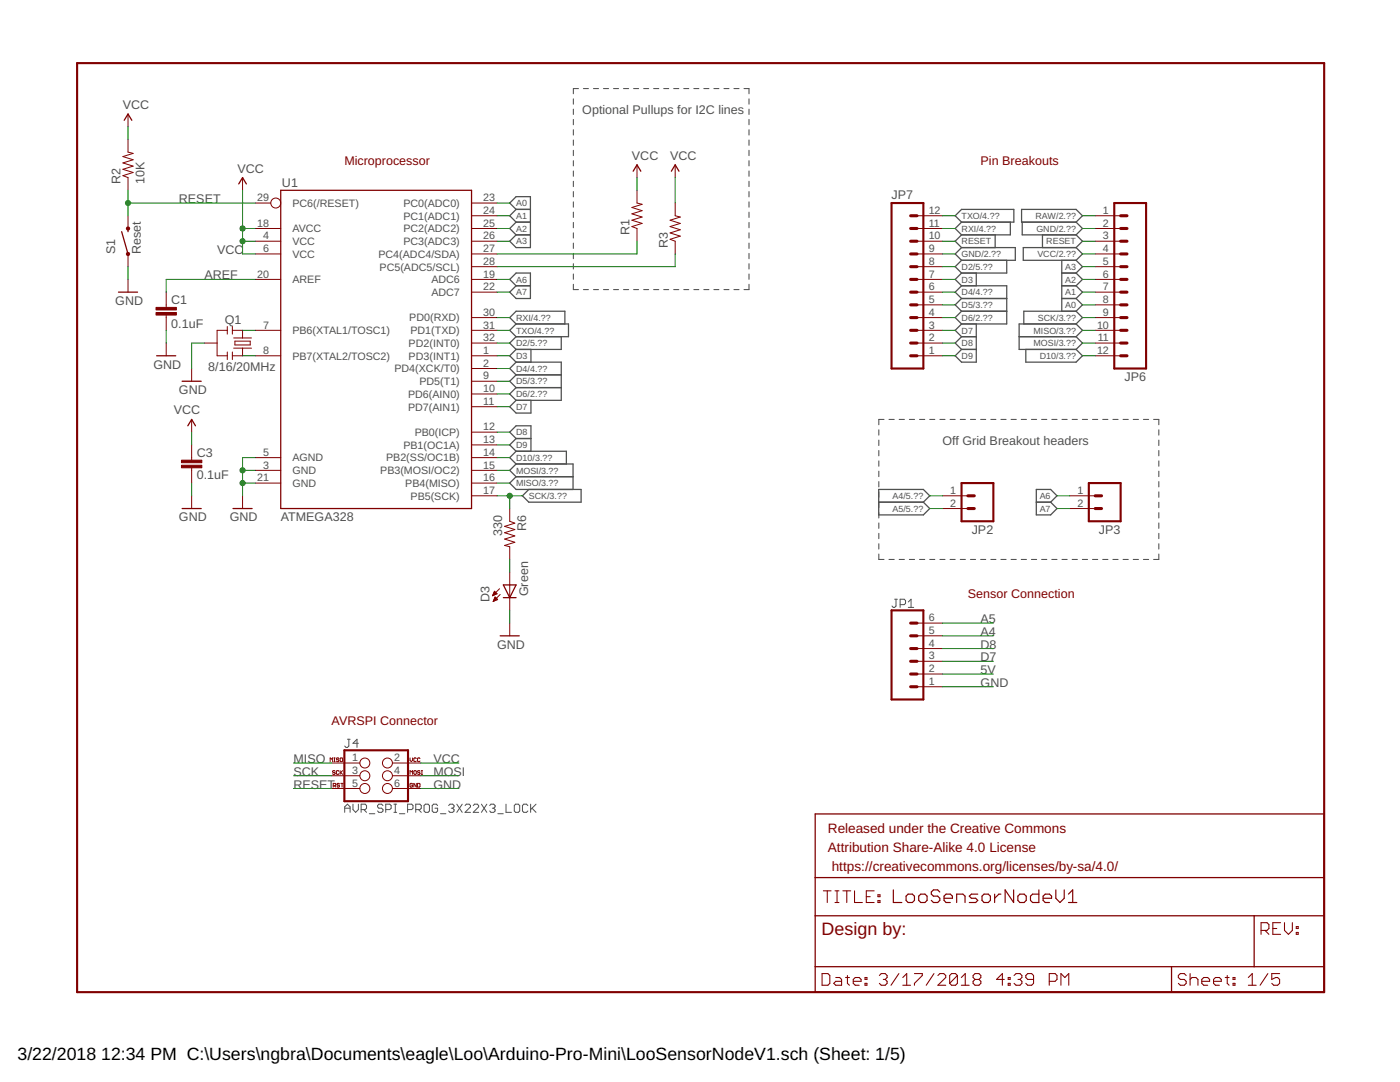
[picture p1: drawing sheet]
<svg xmlns="http://www.w3.org/2000/svg" width="279mm" height="216mm" viewBox="0 0 279 216" stroke-linecap="round" stroke-linejoin="round" font-family="sans-serif">
<g fill="none" stroke="#505050" stroke-width=".21">
<path d="M114.4 19.7v1.1M115.4 17.7h-1v1M116.4 17.7h1M118.4 17.7h1M120.4 17.7h1.1M122.4 17.7h1M124.4 17.7h1.1M126.4 17.7h1M128.5 17.7h1M130.5 17.7h1M132.5 17.7h1M134.5 17.7h1"/>
<path d="M136.5 17.7h1M138.5 17.7h1M140.5 17.7h1M142.5 17.7h1M144.5 17.7h1M146.5 17.7h1M148.5 17.7h1v1M149.5 19.7v1.1M114.4 21.8v1M114.4 23.8v1.1M114.4 25.9v1M114.4 27.9v1.1"/>
<path d="M114.4 30v1.1M114.4 32.1v1M114.4 34.1v1.1M114.4 36.2v1M114.4 38.2v1.1M149.5 21.8v1M149.5 23.8v1.1M149.5 25.9v1M149.5 27.9v1.1M149.5 30v1.1M149.5 32.1v1M149.5 34.1v1.1"/>
<path d="M149.5 36.2v1M149.5 38.2v1.1M114.4 56.7v1.1h1M114.4 40.3v1M114.4 42.3v1.1M114.4 44.4v1M114.4 46.5v1M114.4 48.5v1.1M114.4 50.6v1M114.4 52.6v1.1M114.4 54.7v1M116.4 57.8h1"/>
<path d="M118.4 57.8h1M120.4 57.8h1.1M122.4 57.8h1M124.4 57.8h1.1M126.4 57.8h1M128.5 57.8h1M130.5 57.8h1M132.5 57.8h1M134.5 57.8h1M136.5 57.8h1M138.5 57.8h1M140.5 57.8h1"/>
<path d="M142.5 57.8h1M144.5 57.8h1M146.5 57.8h1M149.5 40.3v1M149.5 42.3v1.1M149.5 44.4v1M149.5 46.5v1M149.5 48.5v1.1M149.5 50.6v1M149.5 52.6v1.1M149.5 54.7v1M149.5 56.7v1.1h-1"/>
<path d="M175.4 85.8v1M175.4 87.8v1.1M175.4 89.9v1.1M175.4 92v1M175.4 94v1.1M175.4 96.1v1.1M175.4 98.1v1.1M176.4 83.7h-1v1.1M177.4 83.7h1.1M179.5 83.7h1M181.5 83.7h1M183.5 83.7h1.1"/>
<path d="M185.5 83.7h1.1M187.6 83.7h1M189.6 83.7h1M191.6 83.7h1.1M193.7 83.7h1M195.7 83.7h1M197.7 83.7h1.1M199.7 83.7h1.1M201.8 83.7h1M203.8 83.7h1.1M205.8 83.7h1.1M207.9 83.7h1"/>
<path d="M209.9 83.7h1M211.9 83.7h1.1M214 83.7h1M216 83.7h1M218 83.7h1.1M220.1 83.7h1M222.1 83.7h1M224.1 83.7h1.1M226.2 83.7h1M228.2 83.7h1M230.2 83.7h1.1v1.1M231.3 85.8v1"/>
<path d="M231.3 87.8v1.1M231.3 89.9v1.1M231.3 92v1M231.3 94v1.1M231.3 96.1v1.1M231.3 98.1v1.1M175.4 100.2v1.1M175.4 102.3v1.1M175.4 104.4v1M175.4 106.4v1.1M175.4 108.5v1.1M175.4 110.6v1h1"/>
<path d="M177.4 111.6h1.1M179.5 111.6h1M181.5 111.6h1M183.5 111.6h1.1M185.5 111.6h1.1M187.6 111.6h1M189.6 111.6h1M191.6 111.6h1.1M193.7 111.6h1M195.7 111.6h1M197.7 111.6h1.1M199.7 111.6h1.1"/>
<path d="M201.8 111.6h1M203.8 111.6h1.1M205.8 111.6h1.1M207.9 111.6h1M209.9 111.6h1M211.9 111.6h1.1M214 111.6h1M216 111.6h1M218 111.6h1.1M220.1 111.6h1M222.1 111.6h1M224.1 111.6h1.1"/>
<path d="M226.2 111.6h1M228.2 111.6h1M231.3 110.6v1h-1.1M231.3 100.2v1.1M231.3 102.3v1.1M231.3 104.4v1M231.3 106.4v1.1M231.3 108.5v1.1"/>
</g>
<g fill="none" stroke="#505050" stroke-width=".2">
<path d="M178.5 119.6h.6M178.8 119.6v1.3l-.3 .3h-.2l-.3-.3M179.6 120.6h.8l.3-.2v-.6l-.3-.2h-.8v1.6M181.3 121.2h1.1M181.3 120.1l.5-.5v1.6M69.3 147.5h.6M69.6 147.5v1.4l-.3 .2h-.2l-.3-.2M71.5 148.3h-1.1l.8-.8v1.6M68.8 162.1v-1.1l.5-.5 .6 .5v1.1M68.8 161.3h1.1M70.4 160.5v1l.6 .6 .5-.6v-1M72.1 161.5h.8l.3-.2v-.6l-.3-.2h-.8v1.6"/>
<path d="M72.6 161.5l.6 .6M73.7 162.4h1.1M76.4 160.7l-.2-.2h-.6l-.2 .2v.3l.2 .3h.6l.2 .2v.3l-.2 .3h-.6l-.2-.3M77 161.5h.8l.3-.2v-.6l-.3-.2h-.8v1.6M78.6 160.5h.6M78.6 162.1h.6M78.9 160.5v1.6M79.7 162.4h1.1M81.3 161.5h.9l.2-.2v-.6l-.2-.2h-.9v1.6M83 161.5h.8l.3-.2v-.6l-.3-.2h-.8v1.6M83.5 161.5l.6 .6M84.6 160.7l.3-.2h.5l.3 .2v1.1l-.3 .3h-.5l-.3-.3z"/>
<path d="M87.3 160.7l-.2-.2h-.6l-.2 .2v1.1l.2 .3h.6l.2-.3v-.5h-.5M87.9 162.4h1.1M89.5 160.7l.3-.2h.5l.3 .2v.3l-.3 .3M90.1 161.3h.2M90.3 161.3l.3 .2v.3l-.3 .3h-.5l-.3-.3M91.2 160.5l1 1.6M92.2 160.5l-1 1.6M92.8 160.7l.3-.2h.5l.3 .2v.3l-1.1 1.1h1.1M94.4 160.7l.3-.2h.5l.3 .2v.3l-1.1 1.1h1.1M96.1 160.5l1.1 1.6M97.2 160.5l-1.1 1.6M97.7 160.7l.3-.2h.5l.3 .2v.3l-.3 .3"/>
<path d="M98.3 161.3h.2M98.5 161.3l.3 .2v.3l-.3 .3h-.5l-.3-.3M99.4 162.4h1M101 160.5v1.6h1.1M102.9 160.5h.5l.3 .2v1.1l-.3 .3h-.5l-.3-.3v-1.1zM105.3 160.7l-.2-.2h-.6l-.2 .2v1.1l.2 .3h.6l.2-.3M105.9 160.5v1.6M106.2 161.3l.8 .8M107 160.5l-1.1 1"/>
</g>
<g fill="none" stroke="#505050" stroke-width=".25">
<path d="M101.7 55.8l1.3-1.3h2.9v5.1h-2.9l-1.3-1.3 1.3-1.3zM103 41.8l-1.3-1.3 1.3-1.3h2.9v10.2h-2.9l-1.3-1.3 1.3-1.2M103 46.9h2.9M103 44.3h2.9M103 41.8h2.9M103 57h2.9M103 44.3l-1.3 1.3 1.3 1.3M103 41.8l-1.3 1.3 1.3 1.2M190.6 43.1l1.3-1.3h10.4v2.5h-10.4zM191.9 49.4l-1.3 1.3 1.3 1.2M191.9 49.4h10.7v2.5h-10.7M191.9 46.9l-1.3 1.2 1.3 1.3"/>
<path d="M191.9 57h9v7.6h-9M191.9 59.6h9M191.9 51.9l-1.3 1.3 1.3 1.3M191.9 54.5l-1.3 1.3 1.3 1.2M191.9 57l-1.3 1.3 1.3 1.3M191.9 59.6l-1.3 1.2 1.3 1.3M191.9 44.3l-1.3 1.3 1.3 1.3M194.8 54.5v2.5M198.6 46.9v2.5M200.9 51.9v2.6h-9M201.6 44.3v2.6h-9.7M203.9 41.8h10.9l1.2 1.3-1.2 1.2h-10.9z"/>
<path d="M204 44.3v2.6h10.8M208 46.9v2.5M211.9 54.5h2.9M211.9 51.9v10.2M211.9 57h2.9M211.9 59.6h2.9M214.8 49.4h-10.6v2.5h10.6M214.8 44.3l1.2 1.3-1.2 1.3M214.8 46.9l1.2 1.2-1.2 1.3M214.8 49.4l1.2 1.3-1.2 1.2M214.8 51.9l1.2 1.3-1.2 1.3M214.8 54.5l1.2 1.3-1.2 1.2"/>
<path d="M214.8 57l1.2 1.3-1.2 1.3M214.8 59.6l1.2 1.2-1.2 1.3M103 64.6h10.5v2.6h-10.5M103 64.6l-1.3-1.2 1.3-1.3h9.7v2.5M103 64.6l-1.3 1.3 1.3 1.3M103 72.3h9v7.6h-9M103 79.9l-1.3 1.3 1.3 1.2h3v-2.5M103 67.2l-1.3 1.3 1.3 1.2M103 69.7l-1.3 1.3 1.3 1.3M103 72.3l-1.3 1.2 1.3 1.3M103 74.8h9M103 74.8l-1.3 1.3 1.3 1.2"/>
<path d="M103 77.3h9M103 77.3l-1.3 1.3 1.3 1.3M106 69.7v2.6M112 67.2v2.5h-9M191.9 62.1h9M191.9 67.2h2.9M191.9 69.7h2.9M191.9 67.2l-1.3 1.3 1.3 1.2M191.9 62.1l-1.3 1.3 1.3 1.2M191.9 64.6l-1.3 1.3 1.3 1.3M194.8 64.6v7.7h-2.9l-1.3-1.3 1.3-1.3M203.4 67.2h11.4"/>
<path d="M204.7 69.7v2.6h10.1l1.2-1.3-1.2-1.3M214.8 62.1l1.2 1.3-1.2 1.2M214.8 64.6h-11.4v5.1h11.4M214.8 62.1h-10.5v2.5M214.8 64.6l1.2 1.3-1.2 1.3M214.8 67.2l1.2 1.3-1.2 1.2M103 95.1l-1.3 1.3 1.3 1.3h13v2.5h-10.5l-1.2-1.3 1.2-1.2M103 95.1h11.4M103 92.6h11.4v5.1M103 92.6l-1.3 1.3 1.3 1.2M103 87.5l-1.3 1.3 1.3 1.2M103 87.5h3"/>
<path d="M103 90h10v2.6M103 87.5l-1.3-1.3 1.3-1.2h3v5M103 90l-1.3 1.3 1.3 1.3M175.4 97.7h8.9l1.2 1.2-1.2 1.3 1.2 1.3-1.2 1.2h-8.9zM206.8 97.7h2.9l1.2 1.2-1.2 1.3 1.2 1.3-1.2 1.2h-2.9zM175.4 100.2h8.9M206.8 100.2h2.9"/>
</g>
<g fill="none" stroke="#800000" stroke-width=".2">
<path d="M25.5 27.8v2.6l1.1 .2-2.1 .6 2.1 .7-2.1 .6 2.1 .6-2.1 .7 2.1 .6-2.1 .7 1 .3v2.6M25.5 22.8v2.5M48.4 35.4v2.6M127.1 38v2.5l1 .3-2 .6 2 .6-2 .7 2 .6-2 .6 2 .7-2 .6 1 .4v2.5M127.1 32.9v2.5M134.7 32.9v2.5M25.5 43.1v2.5M25.5 50.7v2.5M25.5 55.8v2.5M33.2 58.3v3M50.9 45.6h5.1M50.9 48.1h5.1"/>
<path d="M50.9 50.7h5.1M50.9 55.8h5.1M50.9 40.5h3.1M94.1 43.1h5.1M94.1 45.6h5.1M94.1 48.1h5.1M94.1 50.7h5.1M94.1 53.2h5.1M94.1 55.8h5.1M94.1 58.3h5.1M94.1 40.5h5.1M134.7 40.5v2.6l1.1 .2-2.1 .6 2.1 .7-2.1 .6 2.1 .6-2.1 .7 2.1 .6-2.1 .7 1 .3v2.6"/>
<path d="M183 43.1h5.1M183 45.6h5.1M183 48.1h5.1M183 50.7h5.1M183 53.2h5.1M183 55.8h5.1M183 58.3h5.1M218.6 43.1h5M218.6 45.6h5M218.6 48.1h5M218.6 50.7h5M218.6 53.2h5"/>
<path d="M218.6 55.8h5M218.6 58.3h5M33.2 62.9v3M33.2 68.5v2.5M38.2 73.5v2.6M40.8 68.5h2.5M45.4 65.9h-2.1v5.1h2.1M45.4 65.2v1.5M45.4 70.2v1.6M46.4 65.9h2v1.5M46.4 65.2v1.5M46.4 70.2v1.6"/>
<path d="M46.6 69.5h3.6M46.6 67.4h3.6M46.9 68.1h3v.7h-3zM48.4 69.5v1.5h-2M50.9 65.9h5.1M50.9 71h5.1M94.1 63.4h5.1M94.1 65.9h5.1M94.1 68.5h5.1M94.1 71h5.1M94.1 78.6h5.1M94.1 76.1h5.1"/>
<path d="M94.1 73.5h5.1M183 60.8h5.1M183 63.4h5.1M183 65.9h5.1M183 68.5h5.1M183 71h5.1M218.6 60.8h5M218.6 63.4h5M218.6 65.9h5M218.6 68.5h5M218.6 71h5M38.2 83.7v2.5"/>
<path d="M38.2 88.8v3M38.2 93.3v3.1M38.2 98.9v2.6M48.4 98.9v2.6M50.9 93.9h5.1M50.9 96.4h5.1M50.9 91.3h5.1M94.1 98.9h5.1M94.1 93.9h5.1M94.1 96.4h5.1M94.1 91.3h5.1M94.1 88.8h5.1"/>
<path d="M94.1 86.2h5.1M94.1 81.2h5.1M188.1 98.9h5.1M213.5 98.9h5.1M98.3 118.9h.1M98.4 118.7h.2M98.4 118.6h.5M98.5 118.5h.7M98.5 119.9h.1M98.5 118.4h.6M98.5 119.8h.4M98.6 118.2h.4"/>
<path d="M98.6 119.7h.6M98.6 119.6h.7M98.6 118.1h.2M98.7 118l-.4 .9M98.7 118l.5 .5-.9 .4M98.7 118h.1M98.7 119.4h.4M98.7 119.3h.3M98.8 119.2h.1M98.8 119.1l.5 .5-.9 .4zM99.7 117.5l-1.4 1.4M99.8 118.6l-1.4 1.4"/>
<path d="M101.7 101.5v2.5l1 .4-2 .6 2 .7-2 .6 2 .6-2 .7 2 .6-2 .6 1 .3v2.5M101.7 114.2v7.6M188.1 101.5h5.1M213.5 101.5h5.1M101.7 124.3v2.6M183 137h5.1M183 134.5h5.1M183 132h5.1M183 129.4h5.1M183 126.9h5.1M183 124.3h5.1M65.9 152v-.8l.2 .3 .3-.3v.8"/>
<path d="M66.2 152.3h5.6M66.2 154.8h5.6M66.2 157.3h5.6M66.5 156.8h.4l.1-.4-.5-.1v.8M66.6 152h.3M66.6 151.2h.3M66.8 156.8l.2 .3M66.8 151.2v.8M66.9 153.9l-.1-.1-.4 .1 .1 .2 .4 .2-.1 .2-.4-.1M67.6 153.9l-.1-.1-.4 .1 .2 .6 .3-.1M67.6 151.4l-.3-.2-.2 .3 .4 .1 .1 .2-.1 .2-.4-.2M67.8 156.4l-.2-.1-.3 .1 .1 .3 .4 .1-.2 .3-.3-.2"/>
<path d="M67.9 153.8v.7M68 156.3h.5M68 151.2l.4 .2-.1 .6-.4-.2zM68 154.1l.4 .4M68.3 156.3v.8M68.4 153.8l-.5 .5M78.3 152.3h5.7M78.3 154.8h5.7M78.3 157.3h5.7M81.8 151.2v.5l.3 .3 .2-.3v-.5M81.8 154.5v-.7l.3 .2 .2-.2v.7M82.3 156.4l-.1-.1-.4 .1 .2 .7 .3-.2v-.2h-.2"/>
<path d="M82.7 153.8l.4 .1-.1 .6-.4-.1zM83.1 151.4l-.1-.2-.4 .2v.4l.1 .2 .4-.2M83.1 156.3v.8l-.5-.8v.8M83.3 156.3l.5 .1-.1 .7h-.4zM83.8 153.9l-.3-.1-.2 .2 .4 .1 .1 .3-.1 .1-.4-.1M83.8 151.4l-.1-.2-.4 .2 .2 .6 .3-.2M84.1 153.8h.2M84.1 154.5h.2M84.2 153.8v.7"/>
<circle cx="55" cy="40.5" r=".99"/>
<circle cx="72.8" cy="154.8" r=".99"/>
<circle cx="72.8" cy="152.3" r=".99"/>
<circle cx="72.8" cy="157.3" r=".99"/>
<circle cx="77.3" cy="152.3" r=".99"/>
<circle cx="77.3" cy="154.8" r=".99"/>
<circle cx="77.3" cy="157.3" r=".99"/>
</g>
<g fill="none" stroke="#800000" stroke-width=".25">
<path d="M24.8 24l.7-1.2 .8 1.2M47.6 36.7l.8-1.3 .8 1.3M56 38h38.1v63.5h-38.1zM126.4 34.2l.7-1.3 .8 1.3M134 34.2l.7-1.3 .8 1.3M23.6 58.3h3.9M24.3 46.2l1.2 4.5M25.5 45.6v.6M31.3 71h3.8M36.3 76.1h3.9M37.5 85l.7-1.3 .8 1.3M36.3 101.5h3.9"/>
<path d="M46.5 101.5h3.8M100.5 116.7h2.5l-1.3 2.6zM100.5 119.3h2.5M99.8 126.9h3.8M162.7 162.4h101.6v35.6h-101.6zM162.7 175.1h101.6M162.7 182.7h101.6M162.7 192.9h101.6M233.8 192.9v5.1M250.3 182.7v10.2"/>
</g>
<g fill="#800000" stroke="#800000" stroke-width=".2">
<path d="M36.2 91.8h4.1v.5h-4.1z"/>
<path d="M36.2 92.8h4.1v.5h-4.1z"/>
<path d="M31.1 61.3h4.1v.5h-4.1z"/>
<path d="M31.1 62.4h4.1v.5h-4.1z"/>
</g>
<path d="M15.4 12.6h248.9v185.4h-248.9zM177.9 40.5h6.4v33h-6.4zM222.4 40.5h6.3v33h-6.3zM191.9 96.4h6.3v7.6h-6.3zM217.3 96.4h6.3v7.6h-6.3zM177.9 121.8h6.4v17.8h-6.4zM68.7 149.7h12.7v10.2h-12.7z" fill="none" stroke="#800000" stroke-width=".42"/>
<g fill="none" stroke="#800000" stroke-width=".61">
<path d="M181.7 48.1h1.3M181.7 45.6h1.3M181.7 43.1h1.3M181.7 53.2h1.3M181.7 50.7h1.3M181.7 55.8h1.3M181.7 58.3h1.3M223.6 48.1h1.3M223.6 45.6h1.3M223.6 43.1h1.3M223.6 53.2h1.3M223.6 50.7h1.3"/>
<path d="M223.6 55.8h1.3M223.6 58.3h1.3M181.7 60.8h1.3M181.7 63.4h1.3M181.7 65.9h1.3M181.7 68.5h1.3M181.7 71h1.3M223.6 60.8h1.3M223.6 63.4h1.3M223.6 65.9h1.3M223.6 68.5h1.3M223.6 71h1.3"/>
<path d="M193.2 98.9h1.2M218.6 98.9h1.2M193.2 101.5h1.2M218.6 101.5h1.2M181.7 132h1.3M181.7 134.5h1.3M181.7 137h1.3M181.7 126.9h1.3M181.7 129.4h1.3M181.7 124.3h1.3"/>
</g>
<g fill="#800000" stroke="#800000" stroke-width=".2">
<circle cx="25.5" cy="50.7" r=".33"/>
<circle cx="25.5" cy="45.6" r=".33"/>
</g>
<g fill="none" stroke="#800000" stroke-width=".21">
<path d="M164.3 177.8h1.6M165.1 177.8v2.3M166.6 177.8h.8M167 177.8v2.3M168.2 177.8h1.6M169 177.8v2.3M170.5 177.8v2.3h1.6M172.9 178.9h.8M174.5 177.8h-1.6v2.3h1.6M175.2 179.7h.4v.4h-.4zM175.2 178.5h.4v.4h-.4zM164.1 194.3h1.1l.4 .3v1.6l-.4 .4h-1.1z"/>
<path d="M166.6 180.1h.8M166.8 195.1h.8l.4 .3v1.2h-1.2l-.4-.4 .4-.4h1.2M168.7 195.1h.8M169.1 194.6v1.6l.4 .4M170.3 195.8h1.6v-.4l-.4-.3h-.8l-.4 .3v.8l.4 .4h.8M172.6 196.2h.4v.4h-.4zM172.6 195.1h.4v.3h-.4zM175.5 194.6l.4-.3h.8l.3 .3v.5l-.3 .3M176.3 195.4h.4M176.7 195.4l.3 .4v.4l-.3 .4h-.8l-.4-.4M179.4 194.3l-1.6 2.3M180.2 196.6h1.5"/>
<path d="M180.2 195.1l.8-.8v2.3M182.5 194.3h1.6v.3l-1.6 1.6v.4M186.4 194.3l-1.6 2.3M187.2 194.6l.4-.3h.7l.4 .3v.5l-1.5 1.5h1.5M191.1 194.6v1.6l-.4 .4h-.8l-.4-.4M191.1 194.6l-.4-.3h-.8l-.4 .3v1.6M191.1 194.6l-1.6 1.6M191.9 196.6h1.5M191.9 195.1l.7-.8v2.3M194.6 195.4l-.4 .4v.4l.4 .4h.8l.3-.4v-.4l-.3-.4M194.6 195.4l-.4-.3v-.5l.4-.3h.8l.3 .3v.5l-.3 .3M194.6 195.4h.8"/>
<path d="M200.4 195.4h-1.5l1.1-1.1v2.3M201.2 196.2h.4v.4h-.4zM201.2 195.1h.4v.3h-.4zM202.4 194.6l.4-.3h.8l.3 .3v.5l-.3 .3M203.2 195.4h.4M203.6 195.4l.3 .4v.4l-.3 .4h-.8l-.4-.4M206.3 195.4h-1.2l-.4-.3v-.5l.4-.3h.8l.4 .3v1.6l-.4 .4h-.8l-.4-.4M209.4 195.8h1.2l.3-.4v-.8l-.3-.3h-1.2v2.3M211.7 196.6v-2.3l.8 .8 .8-.8v2.3M236.7 194.6l-.4-.3h-.7l-.4 .3v.5l.4 .3h.7l.4 .4v.4l-.4 .4h-.7l-.4-.4M237.5 195.4l.4-.3h.8l.4 .3v1.2M237.5 194.3v2.3"/>
<path d="M239.8 195.8h1.6v-.4l-.4-.3h-.8l-.4 .3v.8l.4 .4h.8M242.2 195.8h1.5v-.4l-.3-.3h-.8l-.4 .3v.8l.4 .4h.8M244.5 195.1h.8M244.9 194.6v1.6l.4 .4M246.1 196.2h.4v.4h-.4zM246.1 195.1h.4v.3h-.4zM249.1 196.6h1.6M249.1 195.1l.8-.8v2.3M251.7 185.7h1.2l.3-.4v-.8l-.3-.4h-1.2v2.3M252.5 185.7l.7 .7M253 194.3l-1.5 2.3M254 185.3h.8"/>
<path d="M255.4 194.3h-1.6v1.1l.8-.3h.4l.4 .3v.8l-.4 .4h-.8l-.4-.4M255.6 184.1h-1.6v2.3h1.6M256.3 184.1v1.6l.8 .7 .8-.7v-1.6M258.7 186.1h.4v.3h-.4zM258.7 184.9h.4v.4h-.4z"/>
</g>
<g fill="none" stroke="#800000" stroke-width=".23">
<path d="M178.3 177.6v2.5h1.7M180.8 178.8l.4-.4h.9l.4 .4v.9l-.4 .4h-.9l-.4-.4zM183.3 178.8l.5-.4h.8l.4 .4v.9l-.4 .4h-.8l-.5-.4zM187.6 178l-.5-.4h-.8l-.4 .4v.4l.4 .4h.8l.5 .4v.5l-.5 .4h-.8l-.4-.4M188.4 179.2h1.7v-.4l-.4-.4h-.9l-.4 .4v.9l.4 .4h.9M195.1 178.4h-1.2l-.5 .4 .5 .4h.8l.4 .5-.4 .4h-1.3M196 178.8l.4-.4h.8l.5 .4v.9l-.5 .4h-.8l-.4-.4zM198.5 178.4v1.7M199.7 178.4h-.4l-.8 .8M202.3 177.6v2.5l-1.7-2.5v2.5M203.1 178.8l.4-.4h.9l.4 .4v.9l-.4 .4h-.9l-.4-.4zM207.3 177.6v2.5h-1.2l-.4-.4v-.9l.4-.4h1.2"/>
<path d="M208.2 179.2h1.7v-.4l-.5-.4h-.8l-.4 .4v.9l.4 .4h.8M210.7 177.6v1.6l.8 .9 .9-.9v-1.6M213.2 178.4l.9-.8v2.5M190.9 180.1v-1.7h1.3l.4 .4v1.3M213.2 180.1h1.7"/>
</g>
<g fill="none" stroke="#008000" stroke-width=".2">
<path d="M25.5 25.3v2.5M25.5 38v5.1M48.4 38v12.7h2.5M127.1 35.4v2.6M134.7 35.4v5.1M25.5 53.2v2.6M25.5 40.5h25.4M48.4 45.6h2.5M48.4 48.1h2.5M50.9 55.8h-17.7v2.5M99.2 45.6h2.5M99.2 55.8h2.5"/>
<path d="M99.2 48.1h2.5M99.2 40.5h2.5M99.2 43.1h2.5M99.2 58.3h2.5M127.1 48.1v2.6h-27.9M134.7 50.7v2.5h-35.5M188.1 50.7h2.5M188.1 45.6h2.5M188.1 55.8h2.5M188.1 48.1h2.5M188.1 43.1h2.5M188.1 53.2h2.5"/>
<path d="M188.1 58.3h2.5M216 50.7h2.6M216 45.6h2.6M216 55.8h2.6M216 48.1h2.6M216 43.1h2.6M216 53.2h2.6M216 58.3h2.6M33.2 65.9v2.6M40.8 68.5h-2.6v5M48.4 65.9h2.5M48.4 71h2.5"/>
<path d="M99.2 68.5h2.5M99.2 63.4h2.5M99.2 65.9h2.5M99.2 71h2.5M99.2 73.5h2.5M99.2 76.1h2.5M99.2 78.6h2.5M188.1 68.5h2.5M188.1 63.4h2.5M188.1 65.9h2.5M188.1 71h2.5M188.1 60.8h2.5"/>
<path d="M216 68.5h2.6M216 63.4h2.6M216 65.9h2.6M216 71h2.6M216 60.8h2.6M38.2 86.2v2.6M38.2 96.4v2.5M48.4 93.9h2.5M48.4 96.4h2.5M50.9 91.3h-2.5v7.6M99.2 91.3h2.5M99.2 93.9h2.5"/>
<path d="M99.2 96.4h2.5M99.2 98.9h5.1M99.2 88.8h2.5M99.2 86.2h2.5M99.2 81.2h2.5M101.7 98.9v2.6M185.5 98.9h2.6M210.9 98.9h2.6M101.7 111.6v2.6M185.5 101.5h2.6M210.9 101.5h2.6M101.7 121.8v2.5"/>
<path d="M188.1 137h10.1M188.1 129.4h10.1M188.1 124.3h10.1M188.1 126.9h10.1M188.1 132h10.1M188.1 134.5h10.1M58.6 157.3h7.6M58.6 154.8h7.6M58.6 152.3h7.6M84 157.3h7.6M84 154.8h7.6M84 152.3h7.6"/>
</g>
<g fill="#008000" stroke="#008000" stroke-width=".2">
<circle cx="48.4" cy="93.9" r=".51"/>
<circle cx="48.4" cy="96.4" r=".51"/>
<circle cx="25.5" cy="40.5" r=".51"/>
<circle cx="101.7" cy="98.9" r=".51"/>
<circle cx="48.4" cy="45.6" r=".51"/>
<circle cx="48.4" cy="48.1" r=".51"/>
</g>
<text font-size="3.6" fill="#800000" x="164" y="186.5">Design by:</text>
<g font-size="3.5">
<text x="3.5" y="211.4">3/22/2018</text>
<text x="20.2" y="211.4">12:34 PM C:\Users\ngbra\Documents\eagle\Loo\Arduino-Pro-Mini\LooSensorNodeV1.sch (Sheet: 1/5)</text>
</g>
<g font-size="2.7" fill="#800000">
<text x="165.2" y="166.2">Released under the Creative Commons</text>
<text x="165.2" y="170">Attribution Share-Alike 4.0 License</text>
<text x="166" y="173.8">https://creativecommons.org/licenses/by-sa/4.0/</text>
</g>
<g font-size="2.5" fill="#505050">
<text x="24.5" y="21.7">VCC</text>
<text x="116.2" y="22.7">Optional Pullups for I2C lines</text>
<text x="47.4" y="34.4">VCC</text>
<text x="126.1" y="31.9">VCC</text>
<text x="133.7" y="31.9">VCC</text>
<text x="24" y="36.7" transform="rotate(-90 24 36.7)">R2</text>
<text x="28.8" y="36.7" transform="rotate(-90 28.8 36.7)">10K</text>
<text x="35.7" y="40.5">RESET</text>
<text x="56.3" y="37.2">U1</text>
<text x="177.9" y="39.8">JP7</text>
<text x="125.6" y="46.9" transform="rotate(-90 125.6 46.9)">R1</text>
<text x="23" y="50.7" transform="rotate(-90 23 50.7)">S1</text>
<text x="28.1" y="50.7" transform="rotate(-90 28.1 50.7)">Reset</text>
<text x="43.3" y="50.7">VCC</text>
<text x="133.3" y="49.4" transform="rotate(-90 133.3 49.4)">R3</text>
<text x="40.8" y="55.8">AREF</text>
<text x="23" y="60.8">GND</text>
<text x="34.2" y="65.5">0.1uF</text>
<text x="34.2" y="60.7">C1</text>
<text x="44.8" y="64.6">Q1</text>
<text x="30.6" y="73.5">GND</text>
<text x="41.5" y="74">8/16/20MHz</text>
<text x="224.4" y="76.1">JP6</text>
<text x="34.7" y="82.7">VCC</text>
<text x="35.7" y="78.6">GND</text>
<text x="188.1" y="88.8">Off Grid Breakout headers</text>
<text x="39.3" y="95.5">0.1uF</text>
<text x="39.3" y="91.2">C3</text>
<text x="35.7" y="104">GND</text>
<text x="45.9" y="104">GND</text>
<text x="56" y="104">ATMEGA328</text>
<text x="100.2" y="106.9" transform="rotate(-90 100.2 106.9)">330</text>
<text x="105" y="105.9" transform="rotate(-90 105 105.9)">R6</text>
<text x="193.9" y="106.5">JP2</text>
<text x="219.3" y="106.5">JP3</text>
<text x="105.4" y="119" transform="rotate(-90 105.4 119)">Green</text>
<text x="97.7" y="120.2" transform="rotate(-90 97.7 120.2)">D3</text>
<text x="195.7" y="124.3">A5</text>
<text x="99.2" y="129.4">GND</text>
<text x="195.7" y="129.4">D8</text>
<text x="195.7" y="126.9">A4</text>
<text x="195.7" y="131.9">D7</text>
<text x="195.7" y="137">GND</text>
<text x="195.7" y="134.5">5V</text>
<text x="58.6" y="154.8">SCK</text>
<text x="58.6" y="152.3">MISO</text>
<text x="86.5" y="154.8">MOSI</text>
<text x="86.5" y="152.3">VCC</text>
<text x="58.6" y="157.3">RESET</text>
<text x="86.5" y="157.3">GND</text>
</g>
<g font-size="2.5" fill="#800000">
<text x="68.7" y="32.9">Microprocessor</text>
<text x="195.7" y="32.9">Pin Breakouts</text>
<text x="193.2" y="119.2">Sensor Connection</text>
<text x="66.2" y="144.6">AVRSPI Connector</text>
</g>
<g font-size="2.1" fill="#505050">
<text x="51.3" y="40.2">29</text>
<text x="58.4" y="41.3">PC6(/RESET)</text>
<text x="80.5" y="41.3">PC0(ADC0)</text>
<text x="96.5" y="40.2">23</text>
<text x="51.3" y="45.2">18</text>
<text x="52.5" y="47.8">4</text>
<text x="58.4" y="46.4">AVCC</text>
<text x="80.5" y="46.4">PC2(ADC2)</text>
<text x="80.5" y="43.8">PC1(ADC1)</text>
<text x="96.5" y="47.8">26</text>
<text x="96.5" y="45.2">25</text>
<text x="96.5" y="42.7">24</text>
<text x="185.3" y="47.8">10</text>
<text x="185.3" y="45.2">11</text>
<text x="185.3" y="42.7">12</text>
<text x="220.1" y="42.7">1</text>
<text x="220.1" y="45.2">2</text>
<text x="220.1" y="47.8">3</text>
<text x="52.5" y="50.3">6</text>
<text x="58.4" y="48.9">VCC</text>
<text x="58.4" y="51.4">VCC</text>
<text x="75.5" y="51.4">PC4(ADC4/SDA)</text>
<text x="75.8" y="54">PC5(ADC5/SCL)</text>
<text x="80.5" y="48.9">PC3(ADC3)</text>
<text x="96.5" y="52.9">28</text>
<text x="96.5" y="50.3">27</text>
<text x="185.3" y="52.9">8</text>
<text x="185.3" y="50.3">9</text>
<text x="220.1" y="50.3">4</text>
<text x="220.1" y="52.9">5</text>
<text x="51.3" y="55.4">20</text>
<text x="58.4" y="56.5">AREF</text>
<text x="86.1" y="59.1">ADC7</text>
<text x="86.1" y="56.5">ADC6</text>
<text x="96.5" y="57.9">22</text>
<text x="96.5" y="55.4">19</text>
<text x="185.3" y="57.9">6</text>
<text x="185.3" y="55.4">7</text>
<text x="220.1" y="55.4">6</text>
<text x="220.1" y="57.9">7</text>
<text x="52.5" y="65.6">7</text>
<text x="81.7" y="64.1">PD0(RXD)</text>
<text x="96.5" y="65.6">31</text>
<text x="96.5" y="63">30</text>
<text x="185.3" y="65.6">3</text>
<text x="185.3" y="63">4</text>
<text x="185.3" y="60.5">5</text>
<text x="218.9" y="65.6">10</text>
<text x="220.1" y="60.5">8</text>
<text x="220.1" y="63">9</text>
<text x="52.5" y="70.6">8</text>
<text x="58.4" y="71.8">PB7(XTAL2/TOSC2)</text>
<text x="58.4" y="66.7">PB6(XTAL1/TOSC1)</text>
<text x="81.6" y="71.8">PD3(INT1)</text>
<text x="81.6" y="69.2">PD2(INT0)</text>
<text x="81.9" y="66.7">PD1(TXD)</text>
<text x="96.5" y="70.6">1</text>
<text x="96.5" y="68.1">32</text>
<text x="185.3" y="70.6">1</text>
<text x="185.3" y="68.1">2</text>
<text x="218.9" y="70.6">12</text>
<text x="219.1" y="68.1">11</text>
<text x="78.7" y="74.3">PD4(XCK/T0)</text>
<text x="83.7" y="76.8">PD5(T1)</text>
<text x="96.5" y="75.7">9</text>
<text x="96.5" y="73.2">2</text>
<text x="81.5" y="81.9">PD7(AIN1)</text>
<text x="81.5" y="79.4">PD6(AIN0)</text>
<text x="96.5" y="80.8">11</text>
<text x="96.5" y="78.3">10</text>
<text x="80.5" y="89.5">PB1(OC1A)</text>
<text x="82.8" y="87">PB0(ICP)</text>
<text x="96.5" y="88.4">13</text>
<text x="96.5" y="85.9">12</text>
<text x="52.5" y="93.5">3</text>
<text x="52.5" y="91">5</text>
<text x="58.4" y="94.6">GND</text>
<text x="58.4" y="92.1">AGND</text>
<text x="75.9" y="94.6">PB3(MOSI/OC2)</text>
<text x="77.1" y="92.1">PB2(SS/OC1B)</text>
<text x="96.5" y="93.5">15</text>
<text x="96.5" y="91">14</text>
<text x="51.3" y="96">21</text>
<text x="58.4" y="97.2">GND</text>
<text x="80.9" y="97.2">PB4(MISO)</text>
<text x="81.9" y="99.7">PB5(SCK)</text>
<text x="96.5" y="98.6">17</text>
<text x="96.5" y="96">16</text>
<text x="189.6" y="98.6">1</text>
<text x="189.6" y="101.1">2</text>
<text x="215" y="98.6">1</text>
<text x="215" y="101.1">2</text>
<text x="185.3" y="124">6</text>
<text x="185.3" y="131.6">3</text>
<text x="185.3" y="129">4</text>
<text x="185.3" y="126.5">5</text>
<text x="185.3" y="136.7">1</text>
<text x="185.3" y="134.1">2</text>
<text x="70.3" y="151.9">1</text>
<text x="70.3" y="154.4">3</text>
<text x="78.7" y="151.9">2</text>
<text x="78.7" y="154.4">4</text>
<text x="70.3" y="157">5</text>
<text x="78.7" y="157">6</text>
</g>
<g font-size="1.8" fill="#505050">
<text x="103" y="41.2">A0</text>
<text x="103" y="46.2">A2</text>
<text x="103" y="43.7">A1</text>
<text x="191.9" y="43.7">TXO/4.??</text>
<text x="191.9" y="46.2">RXI/4.??</text>
<text x="206.6" y="43.7">RAW/2.??</text>
<text x="206.8" y="46.2">GND/2.??</text>
<text x="103" y="48.8">A3</text>
<text x="191.9" y="51.3">GND/2.??</text>
<text x="191.9" y="48.8">RESET</text>
<text x="191.9" y="53.9">D2/5.??</text>
<text x="207" y="51.3">VCC/2.??</text>
<text x="208.8" y="48.8">RESET</text>
<text x="212.6" y="53.9">A3</text>
<text x="103" y="56.4">A6</text>
<text x="103" y="58.9">A7</text>
<text x="191.9" y="56.4">D3</text>
<text x="191.9" y="58.9">D4/4.??</text>
<text x="212.6" y="56.4">A2</text>
<text x="212.6" y="58.9">A1</text>
<text x="103" y="64">RXI/4.??</text>
<text x="191.9" y="61.5">D5/3.??</text>
<text x="191.9" y="64">D6/2.??</text>
<text x="207.1" y="64">SCK/3.??</text>
<text x="212.6" y="61.5">A0</text>
<text x="103" y="66.6">TXO/4.??</text>
<text x="103" y="69.1">D2/5.??</text>
<text x="103" y="71.6">D3</text>
<text x="191.9" y="71.6">D9</text>
<text x="191.9" y="69.1">D8</text>
<text x="191.9" y="66.6">D7</text>
<text x="206.3" y="66.6">MISO/3.??</text>
<text x="206.3" y="69.1">MOSI/3.??</text>
<text x="207.5" y="71.6">D10/3.??</text>
<text x="103" y="74.2">D4/4.??</text>
<text x="103" y="76.7">D5/3.??</text>
<text x="103" y="79.2">D6/2.??</text>
<text x="103" y="81.8">D7</text>
<text x="103" y="89.4">D9</text>
<text x="103" y="86.9">D8</text>
<text x="103" y="94.5">MOSI/3.??</text>
<text x="103" y="91.9">D10/3.??</text>
<text x="103" y="97">MISO/3.??</text>
<text x="105.5" y="99.6">SCK/3.??</text>
<text x="178.1" y="99.6">A4/5.??</text>
<text x="207.5" y="99.6">A6</text>
<text x="178.1" y="102.1">A5/5.??</text>
<text x="207.5" y="102.1">A7</text>
</g>
</svg>
